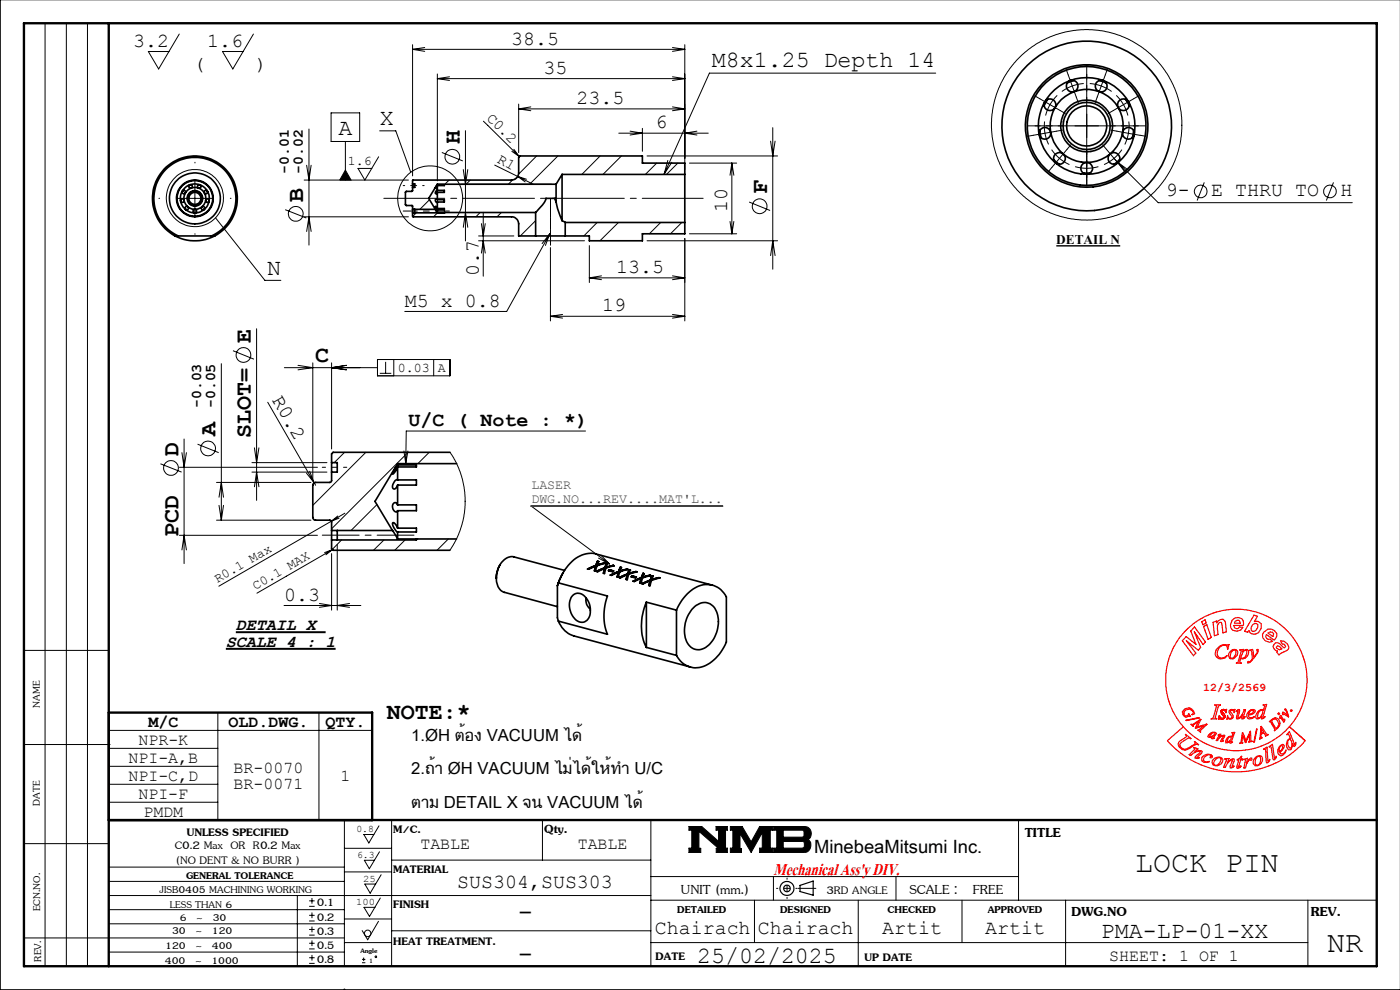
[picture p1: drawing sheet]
<svg xmlns="http://www.w3.org/2000/svg" width="297mm" height="210mm" viewBox="0 0 297 210" stroke-linecap="round" stroke-linejoin="round" font-family="sans-serif">
<g fill="none" stroke="#000" stroke-width=".21">
<path d="M297.1 0h-297v209.9h297M9.6 4.9v200.1M14.1 4.9v200.1M18.6 4.9v200.1M38 7.2l-4.3 7.4-2.2-3.7h4.3M53.8 7.2l-4.4 7.4-2.2-3.7h4.4M87.5 9.5v27.8M87.5 10.5h57.8M87.5 10.5l2.6 .4M90.1 10.1l-2.6 .4M92.8 15.7v22.7M92.8 16.7h52.5"/>
<path d="M92.8 16.7l2.6 .4M95.4 16.3l-2.6 .4M142.7 16.3l2.6 .4M142.7 10.1l2.6 .4M145.3 9.5v26.5M145.3 16.7l-2.6 .4M145.3 10.5l-2.6 .4M198.5 15.5h-48l-9.6 21.5M230.5 14.2v25M41.3 38.3v7.6M64.5 38.2h22.1M65.1 35.1l.4 3.1 .5-3.1"/>
<path d="M65.5 27.4v24.6M70.2 23.9h6.1v6.1h-6.1zM73.3 30v8.2M73.3 36.1l1.2 2.1h-2.4zM80.3 33.3l-2.9 4.9-1.4-2.5h2.9M80.5 27.8h3.5l3.1 8.7M93.7 32.3l4.5 1.8M95.3 38.2l-.9 .9M97.8 39.1h19.2M98.3 36l.4 3.1 .5-3.1M98.7 27.7v23.4M99.8 38.2l-.9 .9"/>
<path d="M102.6 25.7l7.6 7.5M105 35l4.8 2.4M108.6 32.1l1.6 1.1M108.8 38.2l-1 .9M109 31.7l1.2 1.5M109.7 37.5l-.5 .5M109.8 37.4l3.4 1.7M109.8 37.4l1.6 1.2M109.8 37.4l1.9 .6M110 22.1v10.3M110 23.1h35.3M110 23.1l2.6 .4"/>
<path d="M112.6 22.7l-2.6 .4M113.8 33.1l-3.8 3.9M118.4 33.1l-6 6M127.3 33.1l-3.9 3.9M131.3 28.2h18.9M131.8 33.1l-3.9 3.9M133.7 27.8l2.6 .4-2.6 .4M136.3 27.2v4.9M137.3 33.1h27.7M139.3 34.6l-2.4 2.4M141.7 34l-.8 3M142.5 34.4l-1.6 2.6"/>
<path d="M142.7 22.7l2.6 .4M143.8 34.6l-2.4 2.4M145.3 23.1l-2.6 .4M146.3 34.6h10M147.8 27.8l-2.5 .4 2.5 .4M155.3 34.6v15M155.3 34.6l.4 2.6M155.3 34.6l-.4 2.6M163.5 29.9l.4 3.2 .5-3.2M163.9 27.1v30M218 26.7h25M236.3 33.6l.9 .9"/>
<path d="M236.9 27.8l2.5 .5M237.2 34.5l8.5 8.5h41.2M237.2 34.5l1.6 2.1M237.2 34.5l2.1 1.5M239.4 28.3l-.8 2.3M239.4 28.3l2.5 .4M239.5 25.8v1.2l-.1 1.3M255.5 38.7l-1.5 3.8M282.9 38.7l-1.5 3.8M37.6 42.1h7.5M45.7 46.2l10.5 13.3h3.4M60.5 44.5l4.5 1.7"/>
<path d="M64.5 46h22.1M65.1 49.1l.4-3.1 .5 3.1M88.3 45.1l-.7 .8M91.1 42.4l-2 2M92.8 45.1l-.8 .9M98.3 48.2l.4-3.1 .5 3.1M101.5 51.1h22.5M101.5 50.1h7.5M101.8 45.1l-.8 .9M102.1 47.4l.4 2.7 .4-2.7M102.1 53.7l.4-2.6 .4 2.6M102.5 45v13.6"/>
<path d="M106.4 45.1l-1 .9M113.6 46.8l-3.2 3.3M116.6 49.6l-9.1 16.5h-21.6M116.6 49.6l-.9 2.5M116.6 49.6l-1.6 2.1M116.8 52.5v15.6M125 52.1v7.8M125 58.9h20.3M125 58.9l2.6 .4M126.7 47.2l-2.8 2.9M127.6 58.5l-2.6 .4M131.2 47.2l-3.9 3.9"/>
<path d="M137.3 51.1h27.7M140.2 47.2l-2.4 2.4M142.7 58.5l2.6 .4M144.6 47.2l-2.4 2.4M145.3 50.6v17.5M145.3 58.9l-2.6 .4M146.3 49.6h10M154.9 47l.4 2.6M155.7 47l-.4 2.6M158.9 42.9l4.5 1.8M163.5 54.2l.4-3.1 .5 3.1M47 77.1v33.2"/>
<path d="M49.4 74.4l4.5 1.8M54.4 69.7v36.4M60.3 78h19.8M63.2 77.5l3.2 .5-3.2 .4M66.4 77v24.9M70.3 77v18.2M73.5 77.5l-3.2 .5 3.2 .4M80.1 76.3h15.3v3.4h-15.3zM80.6 79.2h2.4M81.8 76.8v2.4M83.5 76.3v3.4M92 76.3v3.4"/>
<path d="M116.8 67.1h28.5M116.8 67.1l2.5 .4M119.3 66.7l-2.5 .4M142.7 66.7l2.6 .4M145.3 67.1l-2.6 .4M34 98.4l4.5 1.7M38.1 99.1h29.2M38.6 96l.5 3.1 .4-3.1M39.1 93.1v26.4M41.9 94.2l4.5 1.8M53.4 98.1h16M54 95l.4 3.1 .5-3.1"/>
<path d="M56.8 85.3l9.8 17.1M65.7 100l.9 2.4M73.1 95.9l-2.2 2.2M77.6 95.9l-11.2 11.3M85.7 95.7l.4 2.6M86.5 95.7l-.4 2.6M86.6 95.9l-16.3 16.3M91.1 95.9l-2.4 2.4M95.5 95.9l1.3 2.3 1.3 3.4 .5 2.8 .1 2.8-.3 2.6-.8 2.8-1 2.2-1.2 1.9M124.2 91.4h-38l-.1 6.9M38.1 113.6h29.2M38.6 116.7l.5-3.1 .4 3.1"/>
<path d="M45.9 102.3h20.1M45.9 110.3h20.1M46.5 105.5l.5-3.2 .4 3.2M46.5 107.2l.5 3.1M47.4 107.2l-.4 3.1M53.4 100.1h16M54 103.2l.4-3.1 .5 3.1M65 100.4l1.6 2M66.6 102.5h-.1M66.6 102.4l.4 .5M70.3 110.6l-23.9 13.7M70.3 117.4v12"/>
<path d="M70.5 116.6l-1.4 1.1M70.5 116.6l-1.6 .6M70.5 116.6l-16 9.2M71.5 115.5v13.9M71.6 109.5l-1.3 1.1M71.9 109.9l-1.6 .7M72.5 114.5l-2 2M73.2 108.9l-2.9 1.7M80 107l-5.5 5.5M81.5 114.5l-2.3 2.2M85.9 114.5l-2.2 2.2M95.1 114.3l-2.4 2.4"/>
<path d="M112.7 107.3l16.6 12.3M127 118.4l2.3 1.2M127.5 117.7l1.8 1.9M5.1 138h18M60.3 128.4h16.3M67.8 128l2.5 .4-2.5 .4M74.2 128l-2.7 .4 2.7 .4M5.1 157.9h18.3M23.1 154.9h55.9M23.1 158.7h23.1M46.2 151.2v22.8M67.7 151.2v22.8"/>
<path d="M5.1 179h18M23.1 162.6h23.1M23.1 166.4h23.1M23.1 170.2h23.1M73.1 173.9v31.1M73.1 179.9h10M80.4 175.2l-2.2 3.6-1-1.8h2.1M83.1 173.9v31.1M115.1 173.9v8.5M138.1 173.9v31.1M146.2 175.3h2.7l3.5 3.2v-2.4h-.5v-.8h2.4v.8h-.4v3.8h.4v.9h-2.4v-.9h.5l-4.1-3.6v3.6h.4v.9h-2.5v-.9h.6v-3.8h-.6zM154.9 175.3h2.5l1.9 3.3 1.8-3.3h2.8v.8h-.5v3.8h.5v.9h-2.8v-.9h.6v-3.3l-2.4 4.2-2.3-4v3.2h.3v.8h-2.4v-.9h.6v-3.8h-.6z"/>
<path d="M164.1 175.3h6.7a1.49 1.49 0 0 1 1.3 1.2 1.49 1.49 0 0 1-.8 1.6 1.48 1.48 0 0 1 .7 1.6 1.48 1.48 0 0 1-1.4 1.1h-6.5v-.9h.7v-3.8h-.7zM166.2 176.1h4.1l.2 .2 .1 1-.3 .3h-4.1zM166.2 178.5h4.2l.2 .3v.9l-.3 .2h-4.1zM216.1 173.9v17.1M5.1 199h68M23 183.9h50.1M23.1 190h115M23.1 196h50M23.1 193h50M23.1 187h50M63.1 190v14.9M65.6 192.3h1.1"/>
<path d="M65.6 191.1h1.1M65.6 195.4h1.1M65.6 194.2h1.1M65.6 198.4h1.1M65.6 197.2h1.1M66.2 190.5v1.2M66.2 193.6v1.2M66.2 196.6v1.2M66.2 199.5v1.2M73.1 199.9h10M73.1 194.9h10M73.1 185h10"/>
<path d="M80.3 195.4l-2.3 3.9-1.2-1.9M80.5 180.7l-2.1 3.6-1.1-1.8h2.1M80.7 190.5l-2.3 3.9-1.2-1.9h2.4M80.9 185.6l-2.4 3.9-1.1-2h2.3M83.1 197.4h55M83.1 182.4h55M138.1 199.9h139.4M138.1 185.9h78M138.1 191h154M160.1 191v8.9M164.1 185.9v5.1M182.1 191v14"/>
<path d="M190.1 185.9v5.1M204.1 191v8.9M226.1 191v13.9M277.5 191v13.9M23.1 202h50M65.6 201.3h1.1M65.6 200.1h1.1M65.6 204.4h1.1M65.6 203.2h1.1M66.2 202.6v1.2M76.8 204.2h.7M76.8 203.5h.7"/>
<path d="M77.2 203.1v.8"/>
<circle cx="96" cy="33.2" r="1.57"/>
<circle cx="230.5" cy="26.5" r="20.2"/>
<circle cx="41.3" cy="42" r="6.1"/>
<circle cx="62.7" cy="45.4" r="1.56"/>
<circle cx="91.3" cy="42.1" r="6.9"/>
<circle cx="161.2" cy="43.8" r="1.57"/>
<circle cx="254.7" cy="40.6" r="1.35"/>
<circle cx="282.1" cy="40.6" r="1.34"/>
<circle cx="51.7" cy="75.3" r="1.57"/>
<circle cx="36.3" cy="99.3" r="1.56"/>
<circle cx="44.2" cy="95.1" r="1.57"/>
<circle cx="78" cy="198" r=".68"/>
<circle cx="79.8" cy="203" r=".19"/>
</g>
<g fill="none" stroke="#000" stroke-width=".25">
<path d="M169.7 187.8l2.8-.9v3l-2.8-.8z"/>
<circle cx="166.9" cy="188.5" r=".69"/>
<circle cx="167" cy="188.5" r="1.48"/>
</g>
<path d="M164.7 188.4h4.4M167 186.3v4.3" fill="none" stroke="#000" stroke-width=".21" stroke-dasharray="15.2 1.3 1.3 1.3" stroke-dashoffset="15"/>
<g fill="none" stroke="#000" stroke-width=".21" stroke-dasharray="15.2 1.3 1.3 1.3">
<path d="M226.6 15.9l-.4-1.2M227.5 18.2l-.9-2.3M227.5 18.2l.8 2.4M233.6 18.2l.9-2.3M233.6 18.2l-.8 2.4M234.5 15.9l.4-1.2M41.4 34.6v-.2M219.2 28.7l-1.2 .2M220.6 20.9l-1.1-.6M221.7 28.3l-2.5 .4M221.7 28.3l2.4-.5M222.8 22.2l-2.2-1.3"/>
<path d="M222.8 22.2l2.1 1.2M223.2 35.5l-.8 1M224.1 27.8l1.3-.2M224.8 33.6l-1.6 1.9M224.8 33.6l1.6-1.9M224.9 23.4l1.1 .7M226.4 31.7l.8-1M228.3 20.6l.5 1.2M230.5 26.7v-2.5M230.5 26.7h-2.5M230.5 26.7v2.5M230.5 26.7h2.5"/>
<path d="M230.5 35.7v2.5M230.5 35.7v-2.5M230.5 38.2v1.2M230.5 33.2v-1.3M232.8 20.6l-.5 1.2M234.7 31.7l-.8-1M236.2 23.4l-1.1 .7M236.3 33.6l1.6 1.9M236.3 33.6l-1.6-1.9M236.9 27.8l-1.2-.2M237.9 35.5l.8 1M238.3 22.2l2.2-1.3"/>
<path d="M238.3 22.2l-2.1 1.2M240.5 20.9l1.1-.6M241.9 28.7l1.2 .2M33.9 42.1h-.2M41.4 49.6v.1M48.9 42.1h.1M169.3 188.4h3.8"/>
</g>
<path d="M5.1 4.9h287v200.1h-287zM23.1 4.9v200.1M23.1 151.2h55.9v22.8M292.1 173.9l-269 .1M73.1 209.9v.1" fill="none" stroke="#000" stroke-width=".5"/>
<path d="M146.2 175.3v.8h.6v3.8h-.6v.9h2.5v-.9h-.4v-3.6l4.1 3.6h-.5v.9h2.4v-.9h-.4v-3.8h.4v-.8h-2.4v.8h.5v2.4l-3.5-3.2zM154.9 175.3v.8h.6v3.8h-.6v.9h2.4v-.8h-.3v-3.2l2.3 4 2.4-4.2v3.3h-.6v.9h2.8v-.9h-.5v-3.8h.5v-.8h-2.8l-1.8 3.3-1.9-3.3zM166.2 178.5h4.2l.2 .3v.8l-.3 .3h-4.1zM164.1 175.3v.8h.7v3.8h-.7v.9h6.9l.7-.5 .3-.7v-.9l-.3-.4-.4-.2a1.49 1.49 0 0 0 .8-1.6 1.49 1.49 0 0 0-1.3-1.2zM166.2 176.1h4.1l.3 .2v1l-.3 .3h-4.1z" fill-rule="evenodd" fill="#000"/>
<path d="M47.9 137.6h23.3M50 134.1h19.1" fill="none" stroke="#000" stroke-width=".42"/>
<path d="M224.1 52.1h13.5" fill="none" stroke="#000" stroke-width=".3"/>
<g fill="none" stroke="#000" stroke-width=".21" stroke-dasharray="15.2 1.3 1.3 1.3" stroke-linecap="butt">
<path d="M227.5 18.2l-2.2 1.2M227.5 18.2l2.4-.5M233.6 18.2l-2.4-.5M233.6 18.2l2.2 1.2M221.7 28.3l.8 2.3M221.7 28.3l-.1-2.5M222.8 22.2l-1 2.3M222.8 22.2l1.5-2M224.8 33.6l2.1 1.3M224.8 33.6l-1.7-1.9M230.5 35.7l2.5-.3M230.5 35.7l-2.4-.3"/>
<path d="M236.3 33.6l1.7-1.9M236.3 33.6l-2.1 1.3M238.3 22.2l-1.5-2M238.3 22.2l1 2.3"/>
</g>
<g fill="none" stroke="#f00" stroke-width=".25">
<path d="M253.4 133l2.3 3.2-.5 .5-1.8-2.7 1.3 3.3-.5 .6-2.5-2 2 2.6-.5 .6-2.4-3.2 .8-.9 2.1 1.7-1.1-2.8zM255 131.9l.7-.4 .2 .6-.7 .4zM255.3 132.9l.7-.4 1 2.7-.7 .4zM257.4 132l.7-.2v.3l.3-.4 .5-.3h.6a2.85 2.85 0 0 1 .7 2.6l-.8 .3-.1-1.7a.45 .45 0 0 0-.2-.4 .45 .45 0 0 0-.4-.1l-.4 .6 .1 1.9-.8 .3zM258 137.8a1.91 1.91 0 0 1 2.2-1l.5-.1-.3 1a.79 .79 0 0 0-.5-.9 .79 .79 0 0 0-.9 .3 1.51 1.51 0 0 0-.2 2.4 1.51 1.51 0 0 0 1.5-.4l-.4 .5-.9 .2a1.19 1.19 0 0 1-1.2-1.2zM261 138.2a.88 .88 0 0 1 .9-.5 .88 .88 0 0 1 .7 .7 1.5 1.5 0 0 1-1.3 1.4l-.5-.1a1.07 1.07 0 0 1 .2-1.5zM261.4 131.6a1.32 1.32 0 0 1 1.4-.6 1.32 1.32 0 0 1 1 1.2v.5h-2l.1 .5 .5 .2 .3-.1 .3-.3 .7 .1-.5 .6-.9 .2-.8-.2-.4-.5-.1-.6zM261.5 138l.4-.1 .2 .1a1.36 1.36 0 0 1-.8 1.7l-.3-.2a1.64 1.64 0 0 1 .5-1.5zM262 131.8l.6-.3 .3 .1 .2 .6h-1.2zM263 137.9l.8-.1-.2 .4 .8-.4a.49 .49 0 0 1 .5 .5 1.31 1.31 0 0 1-1.7 1.4l-.2 .7 .3 .3h-1l.4-.3 .6-2.2v-.2zM263.9 138.1l.4-.2a.6 .6 0 0 1 .1 .8l-.3 .7-.5 .3-.4-.2zM265.1 137.9l.6-.1 .3 1.6 .6-.9a.36 .36 0 0 0 0-.6l.1-.1h.2a4.8 4.8 0 0 1-2.1 2.9l-.1-.1v-.2l.2-.1 .2 .1 .6-.6-.2-1.7z"/>
<path d="M265.7 132.5l.8-.3 .3 .3v.6l-.3 .6-.4 .2h-.4l-.3-.2v-.6zM266 130.5l.8 .2-.7 1.2 .9-.1 .5 .5 .1 1-.6 .9-.7 .3h-.6l-.5-.2-.3-.6-.2 .4-.7-.2zM268.1 134.1l.9-.7a1.47 1.47 0 0 1 1.9 1.5l-.6 .9-1.6-1.2-.2 .4 .2 .5 .3 .1h.5l.5 .5-.7 .1-.9-.3-.5-.7-.1-.6zM269 134.3l.4-.3 .6 .1 .2 .4-.1 .5zM270.4 136.5a1.1 1.1 0 0 1 1.7 .7l.3 .2 .3-.3-.3-.5h-.3l-.5-.6h.7l.8 .6 .3 .6a1.47 1.47 0 0 1-1.2 1.2l-.9 .6-.4-.6 .2-.3-.4-.1-.4-.4-.2-.5zM270.9 137l.5 .1 .6 .5-.6 .2-.5-.3-.1-.2zM251 154.2l-3.3 2.9a19.5 19.5 0 0 0 29.2 0l-3.4-2.9M251 154.2a15 15 0 0 1 .9-20.8 15 15 0 0 1 20.8 0 15 15 0 0 1 .8 20.8M251 154.2a15 15 0 0 0 22.5 0M251.4 150.3l.9-.2a1.62 1.62 0 0 1 1.1 1.3l-.5 .2 .3-.4-.2-.4-.6-.4-.9 .2-.3 .4v.7l.3 .2 .7-.2v-.3l.4 .6-.3-.1-.7 .3-.6-.6-.2-.6zM251.5 155.8l1.2 .9-.7-.1-1.1 .7a.82 .82 0 0 0-.6 .8 .82 .82 0 0 0 .7 .8 3.2 3.2 0 0 0 2.4-1l.2-.3-.2-.3 .9 .7-.5-.1-1.3 .7a1.49 1.49 0 0 1-1.5 .4 1.49 1.49 0 0 1-1.1-1.2l.4-.6 1.4-1zM251.6 152.8l2.7-.6 .1 .1z"/>
<path d="M252.7 153.7h.3l1.7-1.1-.7 1.6 2-.5-1.4 1.3 .1 .3-.6-.4 1.2-1-1.7 .5 .6-1.3-1.1 .7v.2zM253.3 158.6l.8 .2-.7 .8 .3-.2a1.25 1.25 0 0 1 1.3 0l-.1 .4-1 .9 .6 .1-.4 .1-.6-.1 .1-.3 1-1.1a2.04 2.04 0 0 0-2 .9l-.3-.2 1.2-1.2zM256.3 156l.6-.5 .4-.2 .8 .3-.7 .8v.2h.2l-.2 .1h-.4l.3-.5-.9 .2-.1-.2zM257 155.6l.3-.2 .4 .1a.9 .9 0 0 1-1.1 .7zM257.7 149.5h1.2l-.5 .4-.5 2-.1 .4 .4 .1-1.3 .1 .5-.2 .6-2.2 .1-.4zM258.4 155.9l.6-.2-.3 .6 .5-.2 .6-.1-.5 1.1 .3 .1-.6 .1 .5-1.2a1.36 1.36 0 0 0-1.2 1h-.3l.7-1.1zM259.2 150.6l1-.1-.1 .7-.1-.4-.4-.2-.3 .3 .6 1.1a.95 .95 0 0 1-1.2 .5h-.1l.1-.6 .1 .3 .4 .2 .4-.1v-.4l-.6-.8zM260.2 150.5h.1M260.7 156.4l.5-.1a.85 .85 0 0 1-.9 1zM260.9 150.6l1.1-.1-.2 .7-.1-.4-.4-.2-.3 .3 .7 1.1a.91 .91 0 0 1-1.3 .5h-.1l.1-.6 .2 .3 .4 .2 .3-.1v-.4l-.6-.8zM261.2 157.4h.1M261.4 155.4h.5l-.7 1.9 .3 .1-.6 .3 .1-.5-.3 .2-.6 .2-.1-.4 .3-.6 .4-.4h.6l.2-.6z"/>
<path d="M262.4 150.8l.4-.3 .2 .2-.4 1.6a2.09 2.09 0 0 0 1.3-1.7h.3l-.5 1.7 .5-.3-.6 .5h-.1l-.1-.3 .3-.7a1.28 1.28 0 0 1-1.3 1l-.1-.2 .3-1.5-.4 .1zM263.7 155.4l.6 1.7 1-2 .1 2 .2 .2-.7 .1 .2-.2-.1-1.4-.7 1.7-.7-1.4-.1 1.3 .1 .2-.6 .1 .3-.3 .3-2M264.9 150.9a.82 .82 0 0 1 1.4-.1l-.4 .6-1.1 .4 .2 .3 .3 .2 .8-.3-.4 .4-.6 .1-.4-.1a1.1 1.1 0 0 1 .2-1.5zM265.1 150.9l.6-.3 .3 .2a1.25 1.25 0 0 1-1.1 .7zM266.6 154.7l.1-.1-.6 2.7-.1 .1zM267.3 150.8l.4-.2 .2 .1a1.43 1.43 0 0 1-1 1.6 .91 .91 0 0 1 .1-1.2zM267.5 154.1l1.2 1.7 .3 .1-.5 .3-.3-.7-.6 .2-.1 .6 .2 .2-.5 .3zM267.6 154.6l.4 .7-.5 .3zM268 149.5l.7-.1-.8 2.9 .5-.3-.3 .3-.5 .2 .1-.7-.3 .4-.8 .3a1.36 1.36 0 0 1 1.2-2l.2 .2 .3-.9zM268 158.9l.8-.4 .2 3h.1l.3-.4-.5 .7h-.1l-.2-.2-.1-2.6zM268.4 155.8v.1M269.2 158.4l.7-.5 .5 3 .4-.5-.4 .8-.3-.1-.5-2.7z"/>
<path d="M269.3 153.1l1.2-.9 .7 .3a1.63 1.63 0 0 1-.8 2.5v-.4l-.8-1.5zM269.8 152.8l.8-.3 .3 .2 .4 .9-.3 .7-.3 .2-.9-1.4zM271.1 151.3h.3v.2h-.3zM271.5 158.3l.6-.4 .3 .1a1.63 1.63 0 0 1-.9 1.7l.4 .2h.4l.5-.8a1.27 1.27 0 0 1-1.1 1.2 1.08 1.08 0 0 1-.4-1.7zM271.6 151.8l.8 1 .1-.3 .1 .1-.2 .6-.7-1-.2 .2zM271.6 152.2h.1M271.7 158.2h.4a1.22 1.22 0 0 1-.7 1.3 1.27 1.27 0 0 1 .3-1.3zM272.6 150.4h.2l.2 .5 .3 1.2-1-.7-.2 .2 .1-.5 1 .6zM273.4 156.9l.2-.1a1.38 1.38 0 0 1 .3 1.8l-.3 .1a1.43 1.43 0 0 1-.2-1.8zM273.5 155.2l1.2 2.8 .2-.5v.4l-.3 .5-.4-.7v.6l-.3 .7a.47 .47 0 0 1-.7-.1 1.35 1.35 0 0 1 .6-2.2l-.3-.7a.24 .24 0 0 0-.2-.3 .24 .24 0 0 0-.3 .2zM273.8 150.6h.2l.1 .2-.2 .1zM255.1 160.5l.3-.2a1.3 1.3 0 0 1 1.8 .1l-.2 .4-.3-.1 .3-.3-.1-.2a1.2 1.2 0 0 0-1.6 1.1l.4 .3h.9l-1.2 .1-.4-.3-.1-.6z"/>
<path d="M257.5 161l.2-.2a.96 .96 0 0 1 1.1-.2 .96 .96 0 0 1 .6 .9 1.4 1.4 0 0 1-1.7 .9l-.4-.2-.2-.6zM257.9 161.1l.4-.3 .4-.1 .3 .2a1.43 1.43 0 0 1-1.2 1.4l-.3-.2v-.3zM259.9 161l.8-.1-.4 .9 .3-.2a1.19 1.19 0 0 1 1.2-.6v.4l-.5 1.3 .5-.2-.7 .4-.2-.2 .5-1.5a2.01 2.01 0 0 0-1.5 1.6h-.3l.5-1.3a.3 .3 0 0 0 0-.4 .3 .3 0 0 0-.2-.1zM262.5 161.1l.5-.2 .3-.5-.1 .6h.4v.2h-.4l-.5 1.5 .2 .1 .3-.4 .1 .1-.7 .5-.2-.2 .4-1.6zM263.8 161.1l.9-.2-.3 1a1.29 1.29 0 0 1 1.1-1.1l.1 .4-.3 .1-.2-.2-.4 .5-.5 1.3h-.3l.3-1.7zM266.3 160.7a.86 .86 0 0 1 1.5 .1 1.39 1.39 0 0 1-1.5 1.6l-.4-.4a1.51 1.51 0 0 1 .4-1.3zM266.6 160.7l.3-.3 .4 .1a1.37 1.37 0 0 1-.5 1.8h-.3a1.51 1.51 0 0 1 .1-1.6z"/>
</g>
<path d="M68.4 99.1h5.2" fill="none" stroke="#000" stroke-width=".21" stroke-dasharray="15.2 1.3 1.3 1.3" stroke-dashoffset="14.5"/>
<path d="M87.8 113.5h-19.4" fill="none" stroke="#000" stroke-width=".21" stroke-dasharray="15.2 1.3 1.3 1.3" stroke-dashoffset="7.4"/>
<path d="M225.5 26.7h-5.9M230.5 21.7v-6M230.5 31.7v6M235.5 26.7h6" fill="none" stroke="#000" stroke-width=".21" stroke-dasharray="15.2 1.3 1.3 1.3" stroke-dashoffset="14.2"/>
<path d="M85.5 39.4h4.5" fill="none" stroke="#000" stroke-width=".21" stroke-dasharray="15.2 1.3 1.3 1.3" stroke-dashoffset="14.9"/>
<path d="M116.8 42.2v9.3" fill="none" stroke="#000" stroke-width=".21" stroke-dasharray="15.2 1.3 1.3 1.3" stroke-dashoffset="12.5"/>
<path d="M95.3 44.8h-9.8" fill="none" stroke="#000" stroke-width=".21" stroke-dasharray="15.2 1.3 1.3 1.3" stroke-dashoffset="12.2"/>
<path d="M81.4 42.1h67.8" fill="none" stroke="#000" stroke-width=".21" stroke-dasharray="15.2 1.3 1.3 1.3" stroke-dashoffset="2.3"/>
<path d="M116.8 52v-7.9" fill="none" stroke="#000" stroke-width=".21" stroke-dasharray="15.2 1.3 1.3 1.3" stroke-dashoffset="13.2"/>
<path d="M112.7 107.3h40.6" fill="none" stroke="#3f3f3f" stroke-width=".21"/>
<path d="M73.3 36.1l1.2 2.1h-2.4z" fill="#000"/>
<g fill="none" stroke="#000" stroke-width=".35">
<path d="M227.9 17.1l-1.5 .5M233.2 17.1l1.5 .5M40.5 39.2l-.4 .2M42.2 39.2l.4 .2M87.5 39v.7M87.5 39.7v.9h-1.4l-.1 .2v2.6l.2 .2h1.3v.8M87.5 39h.5v.7h-.5M92.8 39.4v1M92.8 39.2h1.5v.2h-1.5M92.8 39.1v.1M92.8 39.2l-.4 .7 .4-.5M92.8 39.1h25.2"/>
<path d="M92.8 39.1l-1.9 3 1.5 2.3M118 39.1v3.7M119.2 37v9.8M119.2 37h26.1M119.2 37l-1.2 2.1M145.3 37v-2.4h-9v-1.5h-26l-.3 .3v3.3a1.55 1.55 0 0 1-1.5 1.5h-20.9l-.1 .8M145.3 37v10.2M220.6 27.7l.2 1.5M222.3 21.1l-.8 1.3M223.5 33.9l1.2 .9M229.7 36.7h1.6M237.5 33.9l-1.2 .9"/>
<path d="M238.8 21.1l.8 1.3M240.5 27.7l-.3 1.5M37.1 50.1a9 9 0 0 1-2.7-13.7 9 9 0 0 1 13.9 0 9 9 0 0 1-2.8 13.7M37.1 50.1a9.1 9.1 0 0 0 8.4 0M37.1 50.1h8.4M37.8 50.1a8.7 8.7 0 0 1-3.3-13.4 8.7 8.7 0 0 1 13.7 0 8.7 8.7 0 0 1-3.3 13.4M38.3 42.4l.2 .5M38.9 40.4l-.3 .4M39.2 44.2l.4 .3M41.1 45.1h.5M41.3 44.4a.37 .37 0 0 0-.3 .4 .37 .37 0 0 0 .3 .3M41.3 44.4a.37 .37 0 0 1 .4 .4 .37 .37 0 0 1-.4 .3"/>
<path d="M43.5 44.2l-.4 .3M43.8 40.4l.3 .4M44.3 42.4l-.1 .5M87.5 44.4v.7M87.5 45.1l.1 .9h20.9a1.55 1.55 0 0 1 1.5 1.5v2.6h3.6M87.5 44.4h4.9M88 44.4v.7M92.4 44.4l.4 .7M92.8 44.5v.6M92.8 44.2h1.5v.3h-1.5M92.8 42.9v1.3M92.8 42.4h1.5v.5h-1.5"/>
<path d="M92.8 40.8v1.6M92.8 40.4h1.5v.4h-1.5M92.8 40.4h-.2a.45 .45 0 0 0-.1 .7l.3-.3M92.8 42.4a.28 .28 0 0 0-.5 0 .28 .28 0 0 0 .2 .4l.1 .1h.2M92.8 44.2l-.4-.4 .1 .5 .3 .2M92.8 45.1h20.8M94.3 45.1h.1M94.3 45.1h-6.8M113.6 50.1h6.3M113.6 45.1v5M118 42.8l-.3-.7h-1.9a7.1 7.1 0 0 1-2.1 2.9l-.1 .1M118 42.8l.3 1.5 .9 2.5"/>
<path d="M119.2 46.8l.7 .4M119.9 47.2v2.9M119.9 47.2h25.4M145.3 47.2v2.4h-9v1.5h-11.3v-1h-5.1M70.3 98.1v2M70.3 98.1h1.2v2h-1.2M84.3 99.1v2.7M84.3 98.6h4v.5h-4M84.3 98.3v.3M84.3 98.6l-.1 .2a2.2 2.2 0 0 0-.8 1.8l.5-.6 .4-.9M84.3 98.3h12.6M84.3 98.3l-4.7 8.1 3.7 6.1"/>
<path d="M95.5 95.9h-24.8l-.4 .4v1.8M70.3 112.5v2M70.3 100.1l-.1 2.1-3.2 .1a.6 .6 0 0 0-.6 .6v6.8a.6 .6 0 0 0 .6 .6l3.2 .1 .1 2.1M70.3 112.5h13M70.3 114.5v1.9l.4 .3h24.7M71.5 112.5v2M83.3 112.5l1 1.8M84.3 112.8v1.5M84.3 112h4v.8h-4M84.3 108.3v3.7M84.3 107.1h4v1.2h-4M84.3 102.9v4.2"/>
<path d="M84.3 101.8h4v1.1h-4M84.3 101.8l-.1-.1a1.62 1.62 0 0 0-.8 1.9l.1 .1a.79 .79 0 0 0 .8-.8M84.3 107.1a.51 .51 0 0 0-.4-.5 .51 .51 0 0 0-.5 .3 1.15 1.15 0 0 0 .7 1.7l.2-.3M84.3 112l-.3-.6a.48 .48 0 0 0-.7-.4 2.5 2.5 0 0 0 1 1.8M84.3 114.3h12.5M88.3 114.3h.1M88.3 114.3v.2h-18M106 119.9a5.5 5.5 0 0 0-.7 2.8M126.4 119.9l-1.8 .8h.3l1.5-.6M126.4 120l-1.7 .7M126.4 119.9v.1M126.8 119.1l-.4 .8"/>
<path d="M126.8 119.1h.2l-.3 .7M126.8 119.1l-.4 .9M126.8 119.1h.1M128.2 119.4l.2 .1-1.8 .5-.3 1.2-.2-.1M128.2 119.4l-1.5 .4M128.2 119.4h.1M128.2 119.4l.1 .1M128.7 119.5l-.4 .9M128.7 119.5l.2 .1-.3 .8M128.7 119.6l-.4 .9M128.7 119.6l.2 .1M128.7 119.5v.1"/>
<path d="M130.1 119.9l-1.5 .5M130.1 120l-1.5 .4M130.1 119.9l.2 .1M130.1 120h.1M130.1 119.9v.1M105.3 122.7a2.79 2.79 0 0 0 1.7 3l11.3 3M118.3 124.2v6.8l.2 .8M118.5 131.8a5.1 5.1 0 0 0 3.2 3.1l24.8 6.6M118.5 123.6a9 9 0 0 1 5.9-6.1l1.8-.1 24.9 6.7M118.5 123.6l10.4 2.8a11.5 11.5 0 0 0 0 8.1l-10.4-2.7M118.5 123.6l-.2 .6M119.4 121.5l-1.1 2.7"/>
<path d="M119.8 121l-10.8-2.9a3.3 3.3 0 0 0-3.4 2.9l-.3 1.7M121.6 126.2a1.96 1.96 0 0 1 2.9 .9 3.9 3.9 0 0 1 0 4.5 1.9 1.9 0 0 1-2.9-.7 3.7 3.7 0 0 1 0-4.7zM124.4 126.9l-.1 .5 .2 .8 .7 1M126.4 120.1l-.3 1M126.4 120.1h.1M128.2 120.6l-.2 1M128.3 120.4l-1.8 .8 .3 .1 1.4-.7M128.3 120.5l-1.7 .7M128.3 120.4v.1M128.6 120.4h.1M129.1 121l.2-.1 .9 .2-.2 .2zM129.3 120.9l-.2 .2"/>
<path d="M129.3 120.9h.1M129.3 120.9l.8 .2M130.3 120l-1.7 .5-.4 1.2-.2-.1M131.2 121.4l-.2 1M131.2 121.4h.1M131.2 121.2l-1.7 .8 .2 .1 1.5-.7M131.2 121.2l-1.7 .8M131.2 121.2h.1M131.6 120.4l-.4 .8M131.6 120.4h.2l-.3 .7M131.6 120.4h.1M131.6 120.4h.2"/>
<path d="M133 120.7l.2 .1-1.7 .5-.3 1.1h-.2M133 120.7l-1.5 .4M133 120.7l.2 .1M133 120.7h.1M133.1 121.9l-.2 1M133.1 121.7l-1.7 .8 .2 .1 1.5-.7M133.1 121.8l-1.7 .7M133.1 121.7v.1M133.5 120.9l-.4 .8M133.5 120.9h.2l-.3 .7M133.5 120.9l-.4 .9M133.5 120.9l.2 .1"/>
<path d="M133.5 120.9h.1M134.1 122.2l.9 .2-.2 .2-.9-.2zM134.1 122.2h.1M134.2 122.2l-.3 .2M134.2 122.2l.8 .2M134.9 121.2l.2 .1-1.7 .5-.3 1.2-.2-.1 .2-1M134.9 121.2l-1.5 .4M134.9 121.3l-1.5 .3M134.9 121.3h.2M134.9 121.2v.1M136 122.7l-.2 1M136.1 122.5l-1.8 .8 .2 .1 1.5-.7"/>
<path d="M136.1 122.5l-1.8 .8M136.1 122.5h.1M136.4 121.6l-.3 .9M136.4 121.7l-.3 .8M136.4 121.7h.3M136.4 121.6l.3 .1M136.4 121.6v.1M136.7 121.7l-.4 .7M137.1 127.7a11.4 11.4 0 0 0 0 9.6M137.1 127.7l6.4 1.7M137.1 137.3l6.4 1.7M137.1 127.7v9.6"/>
<path d="M137.8 122l.3 .1-1.8 .5-.3 1.1h-.2l.2-1M137.8 122l-1.5 .4M137.8 122.1l-1.5 .3M137.8 122.1h.2M137.8 122v.1M137.9 123.2l-.2 1M137.9 123.2h.1M138 123l-1.8 .8 .3 .1 1.4-.7M138 123.1l-1.8 .7M138 123v.1M138.3 122.2l-.3 .8M138.3 122.2l-.3 .9"/>
<path d="M138.3 122.2h.3M138.3 122.2h.1M138.6 122.2l-.3 .7M139.7 122.5l.3 .1-1.8 .5-.3 1.1h-.2M139.7 122.5l-1.4 .4M139.7 122.5h.1M139.7 122.5l.2 .1M143.5 129.4a8.2 8.2 0 0 1 6.2-5.4 4.5 4.5 0 0 1 4.4 2.6v9.6a8.2 8.2 0 0 1-6.2 5.4 4.5 4.5 0 0 1-4.4-2.6M143.5 129.4v9.6M146.8 129.2a3 3 0 0 1 4.1-.9 5.2 5.2 0 0 1 1.1 5.9 4.7 4.7 0 0 1-3.9 3.6 3.4 3.4 0 0 1-2.9-3.8 7.4 7.4 0 0 1 1.6-4.8z"/>
<circle cx="227.5" cy="18.3" r="1.24"/>
<circle cx="233.6" cy="18.3" r="1.25"/>
<circle cx="40.4" cy="39.5" r=".38"/>
<circle cx="42.3" cy="39.5" r=".38"/>
<circle cx="221.7" cy="28.3" r="1.24"/>
<circle cx="222.7" cy="22.2" r="1.24"/>
<circle cx="224.7" cy="33.6" r="1.24"/>
<circle cx="230.5" cy="26.7" r="12.6"/>
<circle cx="230.5" cy="35.7" r="1.24"/>
<circle cx="230.5" cy="26.7" r="10.2"/>
<circle cx="230.5" cy="26.7" r="7.7"/>
<circle cx="230.5" cy="26.7" r="4.3"/>
<circle cx="230.5" cy="26.7" r="5.5"/>
<circle cx="230.5" cy="26.7" r="5"/>
<circle cx="230.5" cy="26.7" r="13"/>
<circle cx="230.5" cy="26.7" r="18"/>
<circle cx="236.3" cy="33.6" r="1.24"/>
<circle cx="238.3" cy="22.2" r="1.24"/>
<circle cx="239.4" cy="28.3" r="1.25"/>
<circle cx="38.7" cy="42.6" r=".37"/>
<circle cx="39" cy="40.7" r=".38"/>
<circle cx="39.6" cy="44.2" r=".38"/>
<circle cx="41.3" cy="42.1" r="5.4"/>
<circle cx="41.3" cy="42.1" r="1.65"/>
<circle cx="41.3" cy="42.1" r="1.51"/>
<circle cx="41.3" cy="42.1" r="3.9"/>
<circle cx="41.3" cy="42.1" r="3.1"/>
<circle cx="41.3" cy="42.1" r="2.33"/>
<circle cx="41.3" cy="42.1" r="3.8"/>
<circle cx="41.4" cy="42.1" r="1.28"/>
<circle cx="43.1" cy="44.2" r=".37"/>
<circle cx="43.7" cy="40.7" r=".37"/>
<circle cx="44" cy="42.6" r=".38"/>
</g>
<g font-size="6.3">
<text x="240.8" y="185">LOCK PIN</text>
<text x="281.6" y="202">NR</text>
</g>
<g font-size="5.6">
<text x="109.8" y="195.1">-</text>
<text x="109.8" y="204.1">-</text>
</g>
<text font-size="5.5" fill="#f00" x="164.1" y="185.7">Mechanical Ass'y DIV.</text>
<g font-size="4.9">
<text x="151" y="14.3">M8x1.25 Depth 14</text>
<text x="71.8" y="28.6">A</text>
<text x="80.6" y="26.6">X</text>
<text x="97.5" y="30.6" transform="rotate(-90 97.5 30.6)">H</text>
<text x="162.7" y="41.2" transform="rotate(-90 162.7 41.2)">F</text>
<text x="64.3" y="42.8" transform="rotate(-90 64.3 42.8)">B</text>
<text x="56.7" y="58.3">N</text>
<text x="53.2" y="72.7" transform="rotate(-90 53.2 72.7)">E</text>
<text x="66.9" y="76.7">C</text>
<text x="45.7" y="92.5" transform="rotate(-90 45.7 92.5)">A</text>
<text x="53.2" y="92.8" transform="rotate(-90 53.2 92.8)">SLOT=</text>
<text x="37.9" y="96.7" transform="rotate(-90 37.9 96.7)">D</text>
<text x="37.9" y="113.8" transform="rotate(-90 37.9 113.8)">PCD</text>
<text x="82.1" y="152.5">NOTE:*</text>
<text x="233.5" y="198.9">PMA-LP-01-XX</text>
<text x="147.9" y="204.2">25/02/2025</text>
</g>
<g font-size="4.2">
<text x="28.3" y="9.9">3.2</text>
<text x="44" y="9.9">1.6</text>
<text x="108.4" y="9.5">38.5</text>
<text x="41" y="14.9">(</text>
<text x="54.2" y="14.9">)</text>
<text x="115.3" y="15.7">35</text>
<text x="122.3" y="22.1">23.5</text>
<text x="139.1" y="27.2">6</text>
<text x="247.3" y="41.5">9-</text>
<text x="257" y="41.5">E THRU TO</text>
<text x="284.4" y="41.5">H</text>
<text x="154.3" y="44.9" transform="rotate(-90 154.3 44.9)">10</text>
<text x="101.6" y="58.6" transform="rotate(-90 101.6 58.6)">0.7</text>
<text x="130.7" y="57.9">13.5</text>
<text x="85.9" y="65">M5 x 0.8</text>
<text x="127.8" y="66.1">19</text>
<text x="57.6" y="84.8" transform="rotate(60 57.6 84.8)">R0.2</text>
<text x="86.7" y="90.4">U/C ( Note : *)</text>
<text x="60.3" y="127.4">0.3</text>
<text x="217.4" y="177.5">TITLE</text>
<text x="97" y="188.4">SUS304,SUS303</text>
<text x="144.5" y="189.7">UNIT (mm.)</text>
<text x="192.9" y="189.7">SCALE :</text>
<text x="206.4" y="189.7">FREE</text>
<text x="227.3" y="194.4">DWG.NO</text>
<text x="278.1" y="194.2">REV.</text>
<text x="138.9" y="198.1">Chairach</text>
<text x="160.8" y="198.1">Chairach</text>
<text x="187.2" y="198.1">Artit</text>
<text x="209" y="198.1">Artit</text>
</g>
<g font-size="3.9">
<text x="115.4" y="176.7">Qty.</text>
<text x="172.7" y="180.9">MinebeaMitsumi Inc.</text>
</g>
<g font-size="3.7">
<text x="47.9" y="137.2">SCALE 4 : 1</text>
<text x="50" y="133.7">DETAIL X</text>
</g>
<g font-size="3.5">
<text x="31.5" y="154.3">M/C</text>
<text x="48.5" y="154.3">OLD.DWG.</text>
<text x="69.1" y="154.3">QTY.</text>
<text x="27.2" y="161.9">NPI-A,B</text>
<text x="29.4" y="158.1">NPR-K</text>
<text x="87.2" y="157.2">1.ØH ต้อง VACUUM ได้</text>
<text x="27.2" y="165.7">NPI-C,D</text>
<text x="49.5" y="163.9">BR-0070</text>
<text x="49.5" y="167.4">BR-0071</text>
<text x="72.3" y="165.7">1</text>
<text x="87.2" y="164.3">2.ถ้า ØH VACUUM ไม่ได้ให้ทำ U/C</text>
<text x="29.4" y="169.5">NPI-F</text>
<text x="30.4" y="173.3">PMDM</text>
<text x="87.2" y="171.3">ตาม DETAIL X จน VACUUM ได้</text>
<text x="39.6" y="177.3">UNLESS SPECIFIED</text>
<text x="83.4" y="176.7">M/C.</text>
<text x="37.1" y="180.1">C0.2 Max OR R0.2 Max</text>
<text x="37.3" y="183.2">(NO DENT &amp; NO BURR )</text>
<text x="83.4" y="185.1">MATERIAL</text>
<text x="89.2" y="180.1">TABLE</text>
<text x="122.6" y="180.1">TABLE</text>
<text x="175.3" y="189.6">3RD ANGLE</text>
<text x="67.2" y="192.3">0.1</text>
<text x="67.2" y="195.3">0.2</text>
<text x="83.4" y="192.6">FINISH</text>
<text x="67.2" y="198.3">0.3</text>
<text x="67.2" y="201.3">0.5</text>
<text x="83.4" y="200.5">HEAT TREATMENT.</text>
<text x="139.1" y="203.7">DATE</text>
<text x="183.4" y="203.8">UP DATE</text>
<text x="235.3" y="203.9">SHEET: 1 OF 1</text>
<text x="67.2" y="204.3">0.8</text>
</g>
<g font-size="3.2">
<text x="103.1" y="25.2" transform="rotate(45 103.1 25.2)">C0.2</text>
<text x="105.3" y="34.4" transform="rotate(30 105.3 34.4)">R1</text>
<text x="61.3" y="36.8" transform="rotate(-90 61.3 36.8)">-0.01</text>
<text x="64.2" y="36.8" transform="rotate(-90 64.2 36.8)">-0.02</text>
<text x="42.7" y="86.6" transform="rotate(-90 42.7 86.6)">-0.03</text>
<text x="45.6" y="86.6" transform="rotate(-90 45.6 86.6)">-0.05</text>
<text x="8.5" y="150.1" transform="rotate(-90 8.5 150.1)">NAME</text>
<text x="8.5" y="170.9" transform="rotate(-90 8.5 170.9)">DATE</text>
<text x="33.9" y="189.5">JISB0405 MACHINING WORKING</text>
<text x="39.5" y="186.5">GENERAL TOLERANCE</text>
<text x="8.5" y="193.3" transform="rotate(-90 8.5 193.3)">ECN.NO.</text>
<text x="36" y="192.6">LESS THAN 6</text>
<text x="38.1" y="195.3">6 ~ 30</text>
<text x="143.6" y="193.6">DETAILED</text>
<text x="165.5" y="193.6">DESIGNED</text>
<text x="188.3" y="193.6">CHECKED</text>
<text x="209.5" y="193.6">APPROVED</text>
<text x="35.1" y="201.2">120 ~ 400</text>
<text x="36.5" y="198.2">30 ~ 120</text>
<text x="8.8" y="204" transform="rotate(-90 8.8 204)">REV.</text>
<text x="35" y="204.4">400 ~ 1000</text>
</g>
<g font-size="2.8">
<text x="73.8" y="35">1.6</text>
<text x="224.1" y="51.8">DETAIL N</text>
<text x="84.4" y="78.9">0.03</text>
<text x="92.9" y="78.9">A</text>
<text x="46.1" y="123.7" transform="rotate(-30 46.1 123.7)">R0.1 Max</text>
<text x="54.2" y="125.2" transform="rotate(-30 54.2 125.2)">C0.1 MAX</text>
</g>
<g font-size="2.8" fill="#3f3f3f">
<text x="112.7" y="103.8">LASER</text>
<text x="112.7" y="106.6">DWG.NO...REV....MAT'L...</text>
</g>
<text font-size="2.5" fill="#f00" x="255.3" y="146.7">12/3/2569</text>
<g font-size="2.1">
<text x="75.6" y="176.5">0.8</text>
<text x="75.7" y="182">6.3</text>
<text x="75.5" y="191.9">100</text>
<text x="77" y="187">25</text>
<text x="76.4" y="202.1">Angle</text>
<text x="78.2" y="204.2">1</text>
</g>
</svg>
